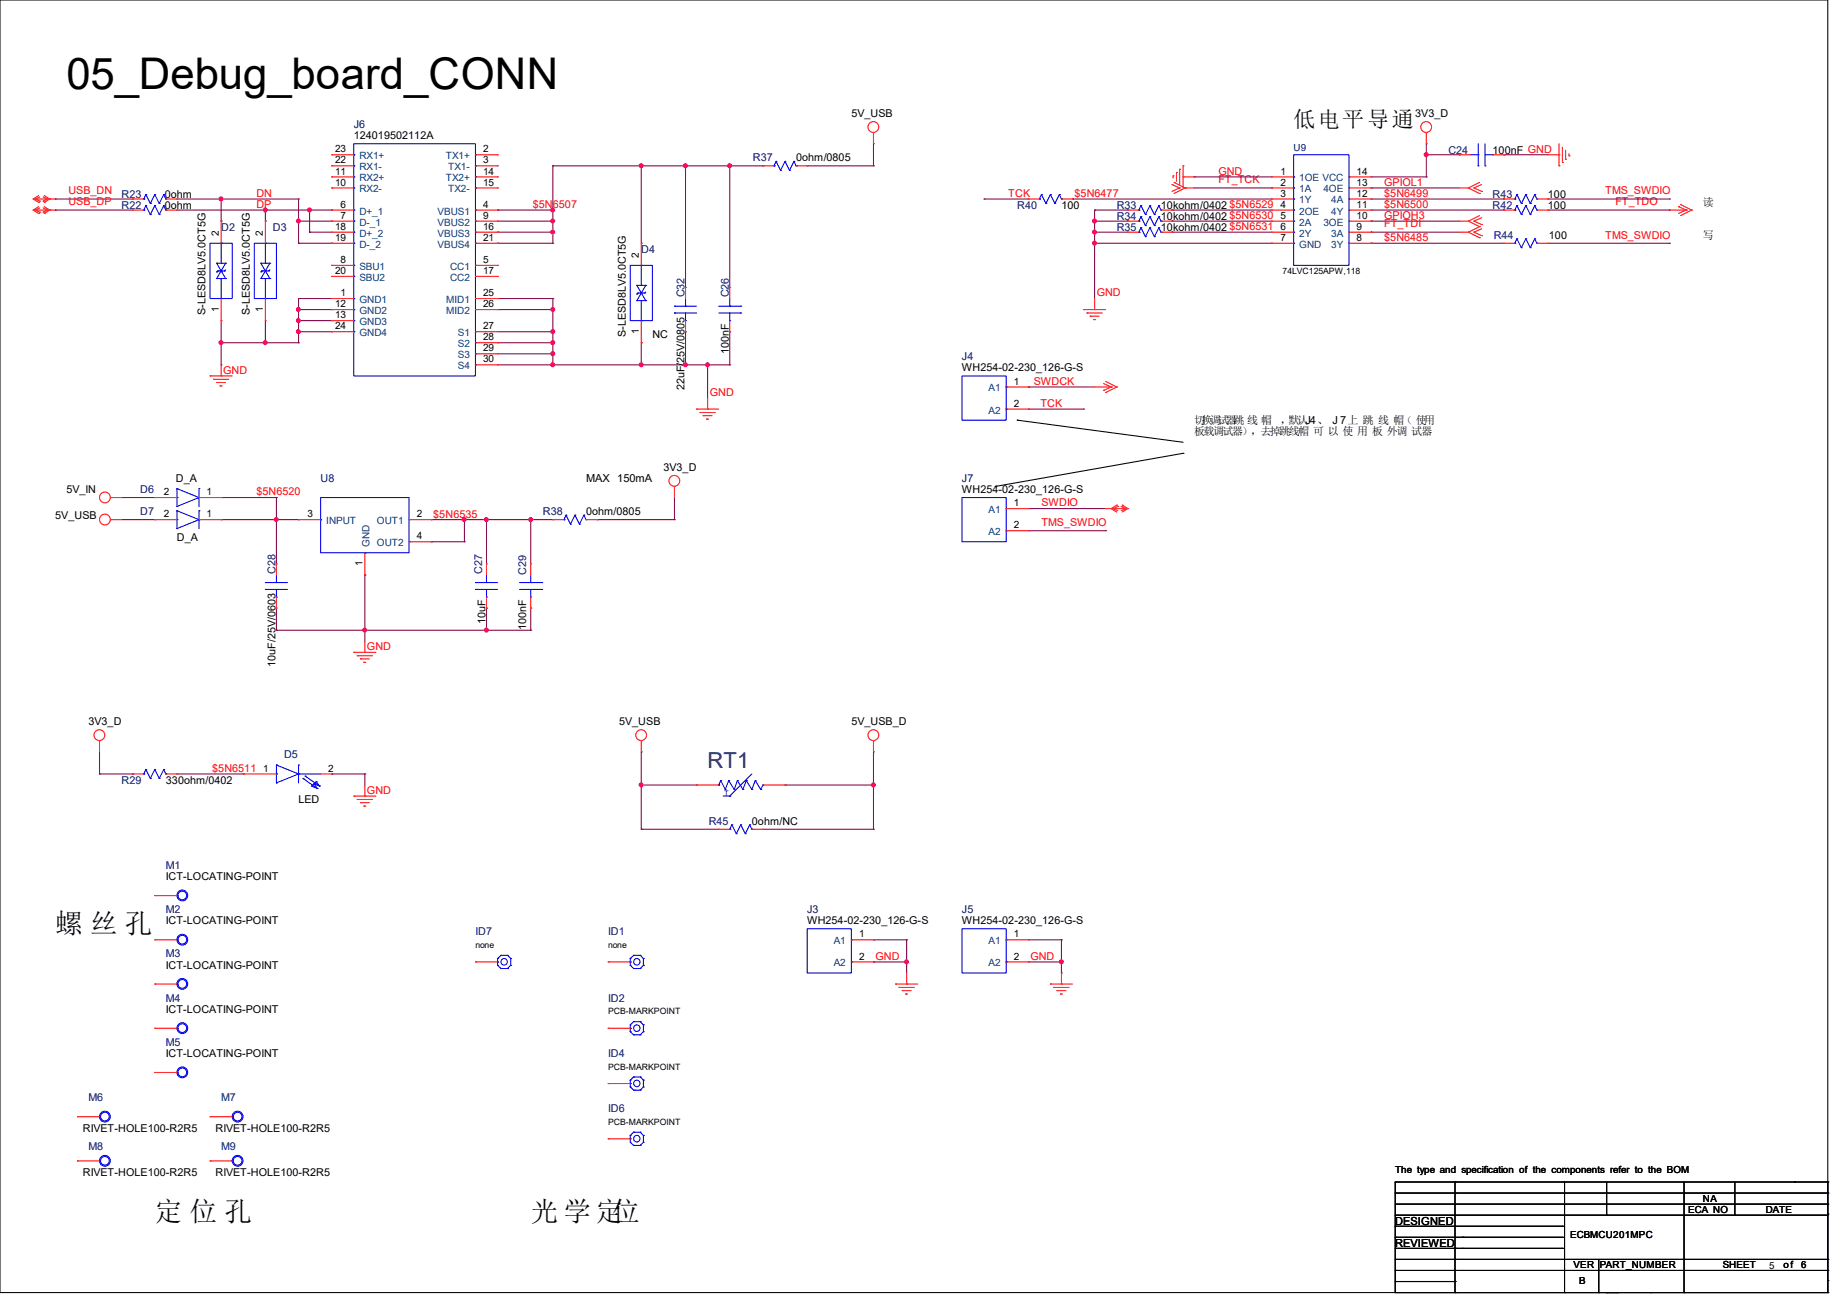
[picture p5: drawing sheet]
<svg xmlns="http://www.w3.org/2000/svg" width="297mm" height="210mm" viewBox="0 0 297 210" stroke-linecap="round" stroke-linejoin="round" font-family="sans-serif">
<g fill="none" stroke="#000" stroke-width=".17">
<path d="M0 0h293.9v207.9h-293.9zM163.6 67.6h.1M163.6 67.6l26.6 3.5M190.2 72.9h.1M190.2 72.9l-30.2 5.3M224.4 191.9h69.5v3.5h-69.5zM224.4 197.2h.1M224.4 199h.1M224.4 190.1h.1M224.4 193.6h69.5M224.4 190.1v1.8M224.4 195.4v12.5"/>
<path d="M224.4 199h26.8M224.4 197.2h26.8M224.6 190.1h69.3M234 191.9h.1M234 190.1h.1M234 190.1v17.8M235.2 199h.1M251.2 199h.1M251.2 197.2h.1M251.6 190.1v17.8M258.4 195.4h.1M258.4 190.1v5.3"/>
<path d="M270.8 190.1v17.8M279 195.4h.1M279 190.1v5.3M288.6 190.1h.1M293.9 193.6h.1M293.9 191.9h.1M293.9 195.2h.1M293.9 190.1h.1M224.4 200.7h.1M224.4 202.5h.1M224.4 204.3h.1M224.4 206.1h.1"/>
<path d="M224.4 207.9h.1M224.4 200.7h26.8M224.4 202.5h69.5M224.4 204.3h69.5M224.4 206.1h9.6M234 200.7h.1M234 202.5h.1M234 204.3h.1M234 206.1h.1M234 207.9h.1M251.2 200.7h.1M251.6 207.9h.1"/>
<path d="M257.1 207.9h.1M257.1 202.5v5.4M258.4 207.9h.1M260.1 207.9h.1M265.5 207.9h.1M270.8 202.5h.1M270.8 207.9h.1M293.9 204.3h.1M293.9 207.9h.1M293.9 205.9h.1M293.9 202.5h.1"/>
</g>
<g fill="none" stroke="#800040" stroke-width=".17">
<path d="M8.9 32h.1M8.9 33.8h.1M8.9 32h12.4M8.9 33.8h12.4M28.4 32h19.6M28.4 33.8h24.9M35.6 32h.1M35.6 35.6h.1M35.6 32v3.6M42.7 33.8h.1M42.7 35.6h.1M42.7 33.8v1.8"/>
<path d="M48 32h.1M48 35.6h.1M48 39.1h.1M48 32v7.1M48 35.6h5.3M48 39.1h5.3M49.8 37.3h.1M49.8 33.8h.1M49.8 37.3h3.5M49.8 33.8v3.5M53.3 35.6h.1M53.3 39.1h.1"/>
<path d="M53.3 33.8h.1M80 33.8h.1M80 37.3h.1M80 39.1h.1M80 35.6h8.9M80 39.1h8.9M80 33.8h8.9M80 37.3h8.9M88.9 26.7h.1M88.9 33.8h.1M88.9 35.6h.1M88.9 37.3h.1"/>
<path d="M88.9 39.1h.1M88.9 26.7h33.8M88.9 26.7v12.4M103.1 26.7h.1M103.1 39.1h.1M103.1 26.7v12.4M110.2 26.7h.1M110.2 26.7v19.5M117.3 26.7h.1M117.3 26.7v19.5M122.7 26.7h.1M129.8 26.7h10.7"/>
<path d="M140.5 26.7h.1M140.5 23.1h.1M140.5 23.1v3.6M158.2 32h.1M158.2 32h7.2M172.5 32h.1M172.5 32h32M176 39.1h.1M176 33.8h.1M176 35.6h.1M176 37.3h.1M176 35.6h5.4"/>
<path d="M176 39.1h28.5M176 33.8h5.4M176 37.3h5.4M176 33.8v14.2M181.4 35.6h.1M188.5 35.6h.1M188.5 37.3h.1M188.5 33.8h.1M188.5 35.6h16M188.5 33.8h16M188.5 37.3h16M192 28.4h.1"/>
<path d="M192 30.2h12.5M192 28.4h12.5M204.5 30.2h.1M204.5 39.1h.1M220.5 30.2h.1M220.5 35.6h.1M220.5 37.3h.1M220.5 39.1h.1M220.5 30.2h14.2M220.5 32h21.3M220.5 35.6h14.2M220.5 39.1h21.3"/>
<path d="M220.5 33.8h21.3M220.5 37.3h14.2M220.5 28.4h8.9M229.4 28.4h.1M229.4 24.9h.1M229.4 23.1h.1M229.4 23.1v5.3M229.4 24.9h5.3M234.7 24.9h.1M241.8 32h.1M241.8 33.8h.1M241.8 24.9h.1"/>
<path d="M241.8 24.9h7.1M248.9 32h19.6M248.9 39.1h19.6M248.9 33.8h19.6M268.5 33.8h.1M268.5 39.1h.1M268.5 32h.1M35.6 55.1h.1M35.6 58.7h.1M35.6 51.6v7.1M35.6 55.1h12.4M42.7 55.1h.1"/>
<path d="M42.7 51.6v3.5M48 55.1h.1M48 53.3h.1M48 48h.1M48 49.8h.1M48 51.6h.1M48 48v7.1M48 53.3h5.3M48 48h5.3M48 49.8h5.3M48 51.6h5.3M53.3 53.3h.1"/>
<path d="M53.3 49.8h.1M80 49.8h.1M80 55.1h8.9M80 53.3h8.9M80 48h8.9M80 49.8h8.9M80 58.7h37.3M80 56.9h8.9M88.9 58.7h.1M88.9 48h.1M88.9 49.8h.1M88.9 53.3h.1"/>
<path d="M88.9 55.1h.1M88.9 56.9h.1M88.9 48v10.7M103.1 58.7h.1M103.1 55.1h.1M103.1 55.1v3.6M110.2 58.7h.1M110.2 53.3h.1M110.2 53.3v5.4M113.8 58.7h.1M113.8 58.7v5.3M117.3 58.7h.1"/>
<path d="M117.3 53.3h.1M117.3 53.3v5.4M165.4 62.2h.1M165.4 62.2h10.6M165.4 65.8h8.8M174.2 65.8h.1M19.6 80h.1M19.6 83.6h5.3M19.6 80h5.3M24.9 83.6h.1M35.6 83.6h.1M35.6 83.6h12.4"/>
<path d="M35.6 80h8.8M44.4 80h.1M44.4 83.6h.1M44.4 80v10.7M44.4 97.8v3.5M48 83.6h.1M58.7 92.5h.1M58.7 92.5v10.6M69.3 87.1h.1M69.3 83.6h.1M69.3 83.6h19.6M69.3 87.1h5.4"/>
<path d="M74.7 83.6h.1M74.7 87.1h.1M74.7 83.6v3.5M78.2 83.6h.1M78.2 97.8h.1M78.2 83.6v7.1M78.2 97.8v3.5M85.3 83.6h.1M85.3 97.8h.1M85.3 83.6v7.1M85.3 97.8v3.5M88.9 83.6h.1"/>
<path d="M96 83.6h.1M96 83.6h12.5M108.5 83.6h.1M108.5 80v3.6M165.4 85.3h12.4M165.4 81.8h12.4M177.8 85.3h.1M177.8 81.8h.1M44.4 101.3h.1M44.4 101.3h40.9M58.7 101.3h.1M78.2 101.3h.1"/>
<path d="M85.3 101.3h.1M16 124.5h.1M16 124.5h5.3M16 120.9v3.6M21.3 124.5h.1M28.4 124.5h10.7M39.1 124.5h.1M53.3 124.5h.1M53.3 124.5h5.4M58.7 124.5h.1M58.7 124.5v1.7M103.1 126.2h.1"/>
<path d="M103.1 120.9h.1M103.1 133.3h.1M103.1 133.3h12.5M103.1 126.2h8.9M103.1 120.9v12.4M122.7 133.3h17.8M126.2 126.2h.1M126.2 126.2h14.3M140.5 133.3h.1M140.5 126.2h.1M140.5 120.9h.1M140.5 120.9v12.4"/>
<path d="M140.5 154.7h.1M140.5 151.1h.1M140.5 154.7h5.3M140.5 151.1h5.3M145.8 154.7h.1M145.8 151.1h.1M145.8 151.1v5.4M165.4 154.7h5.3M165.4 151.1h5.3M170.7 154.7h.1M170.7 156.5h.1M170.7 151.1h.1"/>
<path d="M170.7 151.1v5.4"/>
</g>
<g fill="#f0f" stroke="#f0f" stroke-width=".17">
<circle cx="35.5" cy="32" r=".32"/>
<circle cx="48" cy="35.5" r=".32"/>
<circle cx="78.2" cy="83.5" r=".32"/>
<circle cx="74.7" cy="83.5" r=".32"/>
<circle cx="85.3" cy="83.5" r=".32"/>
<circle cx="42.7" cy="33.8" r=".32"/>
<circle cx="49.8" cy="33.8" r=".32"/>
<circle cx="140.4" cy="126.2" r=".32"/>
<circle cx="117.3" cy="26.6" r=".32"/>
<circle cx="110.2" cy="26.6" r=".32"/>
<circle cx="103.1" cy="26.6" r=".32"/>
<circle cx="88.9" cy="33.8" r=".32"/>
<circle cx="88.9" cy="35.5" r=".32"/>
<circle cx="88.9" cy="37.3" r=".32"/>
<circle cx="229.3" cy="24.9" r=".32"/>
<circle cx="44.4" cy="83.5" r=".32"/>
<circle cx="58.7" cy="101.3" r=".32"/>
<circle cx="78.2" cy="101.3" r=".32"/>
<circle cx="176" cy="39.1" r=".32"/>
<circle cx="176" cy="35.5" r=".32"/>
<circle cx="176" cy="37.3" r=".32"/>
<circle cx="145.8" cy="154.7" r=".32"/>
<circle cx="42.7" cy="55.1" r=".32"/>
<circle cx="35.5" cy="55.1" r=".32"/>
<circle cx="48" cy="49.8" r=".32"/>
<circle cx="48" cy="51.5" r=".32"/>
<circle cx="48" cy="53.3" r=".32"/>
<circle cx="113.8" cy="58.7" r=".32"/>
<circle cx="110.2" cy="58.7" r=".32"/>
<circle cx="103.1" cy="58.7" r=".32"/>
<circle cx="88.9" cy="58.7" r=".32"/>
<circle cx="88.9" cy="53.3" r=".32"/>
<circle cx="88.9" cy="49.8" r=".32"/>
<circle cx="88.9" cy="55.1" r=".32"/>
<circle cx="88.9" cy="56.9" r=".32"/>
<circle cx="170.7" cy="154.7" r=".32"/>
<circle cx="103.1" cy="126.2" r=".32"/>
</g>
<g fill="none" stroke="#f00" stroke-width=".17">
<path d="M5.3 32h.1M5.3 33.8h.1M5.3 32l.9 .6M5.3 33.8l.9 .5M5.7 32h.1M5.7 33.8h.1M5.7 32h2M5.7 32l.7 .3M5.7 33.8h2M5.7 33.8l.7 .3M6.2 32.6h.1M6.2 34.3h.1"/>
<path d="M6.2 31.5l-.9 .5M6.2 33.2l-.9 .6M6.4 32.3h.1M6.4 34.1h.1M6.4 31.7l-.7 .3M6.4 33.4l-.7 .4M6.9 32.3h.1M6.9 34.1h.1M6.9 31.7l.8 .3M6.9 33.4l.8 .4M7.1 32.6h.1M7.1 34.3h.1"/>
<path d="M7.1 31.5l.9 .5M7.1 33.2l.9 .6M7.7 32h.1M7.7 33.8h.1M7.7 32l-.8 .3M7.7 33.8l-.8 .3M8 32h.1M8 33.8h.1M8 32h.9M8 32l-.9 .6M8 33.8h.9M8 33.8l-.9 .5"/>
<path d="M21.3 33.8h.1M21.3 32h.1M21.3 32h1.8M21.3 33.8h1.8M26.7 32h1.7M26.7 33.8h1.7M28.4 33.8h.1M28.4 32h.1M35.6 35.6h.1M35.6 35.6v3.5M42.7 35.6h.1M42.7 35.6v3.5"/>
<path d="M53.3 33.8h.1M53.3 35.6h.1M53.3 30.2h.1M53.3 28.4h.1M53.3 37.3h.1M53.3 39.1h.1M53.3 26.7h.1M53.3 24.9h.1M53.3 33.8h3.6M53.3 35.6h3.6M53.3 30.2h3.6M53.3 37.3h3.6"/>
<path d="M53.3 28.4h3.6M53.3 24.9h3.6M53.3 26.7h3.6M53.3 39.1h3.6M76.5 33.8h3.5M76.5 35.6h3.5M76.5 30.2h3.5M76.5 37.3h3.5M76.5 28.4h3.5M76.5 24.9h3.5M76.5 26.7h3.5M76.5 39.1h3.5"/>
<path d="M80 24.9h.1M80 26.7h.1M80 33.8h.1M80 35.6h.1M80 28.4h.1M80 30.2h.1M80 37.3h.1M80 39.1h.1M103.1 39.1h.1M103.1 39.1v3.6M122.7 26.7h.1M122.7 26.7h1.8"/>
<path d="M128 26.7h1.8M129.8 26.7h.1M140.5 21.3h.1M140.5 21.3v1.8M165.4 32h.1M165.4 32h1.7M170.7 32h1.8M172.5 32h.1M181.4 37.3h.1M181.4 33.8h.1M181.4 35.6h.1M181.4 33.8h1.7"/>
<path d="M181.4 35.6h1.7M181.4 37.3h1.7M186.7 33.8h1.8M186.7 35.6h1.8M186.7 37.3h1.8M188.5 29.7h.1M188.5 37.3h.1M188.5 33.8h.1M188.5 35.6h.1M188.5 29.7l1.2 .5M188.6 28.3h.1M188.6 28.3v.3"/>
<path d="M188.8 29.3h.1M188.8 29.3l1.8 .9M189.2 27.7h.1M189.2 27.7v1.5M189.7 27.2h.1M189.7 30.2h.1M189.7 27.2v2.5M189.7 30.2l-1.2 .6M190.2 26.7h.1M190.2 28.4h.1M190.2 26.7v3.5M190.2 28.4h1.8"/>
<path d="M190.6 30.2h.1M190.6 30.2h1.4M190.6 30.2l-1.8 .9M204.5 28.4h.1M204.5 30.2h.1M204.5 32h.1M204.5 33.8h.1M204.5 35.6h.1M204.5 37.3h.1M204.5 39.1h.1M204.5 32h3.5M204.5 33.8h3.5"/>
<path d="M204.5 35.6h3.5M204.5 30.2h3.5M204.5 37.3h3.5M204.5 28.4h3.5M204.5 39.1h3.5M216.9 32h3.6M216.9 33.8h3.6M216.9 35.6h3.6M216.9 30.2h3.6M216.9 37.3h3.6M216.9 28.4h3.6M216.9 39.1h3.6"/>
<path d="M220.5 39.1h.1M220.5 37.3h.1M220.5 35.6h.1M220.5 33.8h.1M220.5 32h.1M220.5 30.2h.1M220.5 28.4h.1M229.4 21.3h.1M229.4 21.3v1.8M234.7 24.9h.1M234.7 35.6h1.4M234.7 30.2h1.4"/>
<path d="M234.7 37.3h1.4M234.7 24.9h1.8M236.1 35.6h.1M236.1 30.2h.1M236.1 37.3h.1M236.1 35.6l1.8 .8M236.1 30.2l1.8 .9M236.1 37.3l1.8 .9M237 35.6h.1M237 30.2h.1M237 37.3h.1M237 35.6l1.3 .5"/>
<path d="M237 30.2l1.3 .6M237 37.3l1.3 .6M237.9 36.4h.1M237.9 31.1h.1M237.9 38.2h.1M237.9 34.7l-1.8 .9M237.9 29.3l-1.8 .9M237.9 36.4l-1.8 .9M238.3 36.1h.1M238.3 30.8h.1M238.3 37.9h.1M238.3 35l-1.3 .6"/>
<path d="M238.3 29.7l-1.3 .5M238.3 36.8l-1.3 .5M240 24.9h1.8M241.8 24.9h.1M241.8 39.1h.1M241.8 33.8h.1M241.8 32h.1M241.8 32h1.8M241.8 33.8h1.8M241.8 39.1h1.8M247.1 32h1.8M247.1 33.8h1.8"/>
<path d="M247.1 39.1h1.8M248.9 39.1h.1M248.9 33.8h.1M248.9 32h.1M248.9 24.9h1.8M250.7 26.7h.1M250.7 24.9h.1M250.7 23.1v3.6M251.2 26.1h.1M251.2 23.7v2.4M251.8 25.6h.1M251.8 24.2v1.4"/>
<path d="M252.3 25.1h.1M252.3 24.7v.4M268.5 33.8h2.6M269.9 33.2h.1M269.9 33.2l1.2 .6M270.3 32.9h.1M270.3 32.9l1.7 .9M271.1 33.8h.1M271.1 33.8l-1.2 .5M272 33.8h.1M272 33.8l-1.7 .9M35.6 51.6h.1"/>
<path d="M35.6 48v3.6M35.6 58.7v1.8M42.7 51.6h.1M42.7 48v3.6M53.3 48h.1M53.3 42.7h.1M53.3 49.8h.1M53.3 51.6h.1M53.3 44.4h.1M53.3 53.3h.1M53.3 49.8h3.6M53.3 48h3.6"/>
<path d="M53.3 42.7h3.6M53.3 51.6h3.6M53.3 44.4h3.6M53.3 53.3h3.6M76.5 49.8h3.5M76.5 48h3.5M76.5 42.7h3.5M76.5 44.4h3.5M76.5 53.3h3.5M76.5 55.1h3.5M76.5 56.9h3.5M76.5 58.7h3.5"/>
<path d="M80 42.7h.1M80 44.4h.1M80 48h.1M80 49.8h.1M80 53.3h.1M80 55.1h.1M80 56.9h.1M80 58.7h.1M103.1 55.1h.1M103.1 51.6v3.5M110.2 46.2h.1M110.2 53.3h.1"/>
<path d="M110.2 46.2v1.8M110.2 51.6v1.7M117.3 46.2h.1M117.3 53.3h.1M117.3 46.2v1.8M117.3 51.6v1.7M174.2 49.8h.1M174.2 49.8h3.6M174.8 50.3h.1M174.8 50.3h2.4M175.3 50.8h.1M175.3 50.8h1.4"/>
<path d="M175.9 51.4h.1M175.9 51.4h.3M176 49.8h.1M176 48v1.8M33.8 60.5h.1M33.8 60.5h3.5M34.3 61h.1M34.3 61h2.5M34.8 61.5h.1M34.8 61.5h1.5M35.4 62.1h.1M35.4 62.1h.3"/>
<path d="M35.6 60.5h.1M108.5 78.2h.1M108.5 78.2v1.8M112 65.8h.1M112 65.8h3.6M112.6 66.3h.1M112.6 66.3h2.4M113.1 66.8h.1M113.1 66.8h1.4M113.6 67.4h.1M113.6 67.4h.4M113.8 65.8h.1"/>
<path d="M113.8 64v1.8M161.8 62.2h3.6M161.8 65.8h3.6M165.4 62.2h.1M165.4 65.8h.1M176 62.2h2.7M177.5 62.8h.1M177.5 61.7l1.2 .5M177.8 63.1h.1M177.8 61.3l1.8 .9M178.7 62.2h.1M178.7 62.2l-1.2 .6"/>
<path d="M179.6 62.2h.1M179.6 62.2l-1.8 .9M17.8 80h.1M17.8 83.6h.1M17.8 80h1.8M17.8 83.6h1.8M24.9 83.6h.1M24.9 80h.1M24.9 80h3.5M24.9 83.6h3.5M32 80h3.6M32 83.6h3.6"/>
<path d="M35.6 83.6h.1M35.6 80h.1M44.4 90.7h.1M44.4 97.8h.1M44.4 90.7v1.8M44.4 96v1.8M48 83.6h.1M48 83.6h3.6M58.7 92.5h.1M58.7 88.9v3.6M65.8 83.6h3.5M65.8 87.1h3.5"/>
<path d="M69.3 83.6h.1M69.3 87.1h.1M78.2 90.7h.1M78.2 97.8h.1M78.2 90.7v1.8M78.2 96v1.8M85.3 90.7h.1M85.3 97.8h.1M85.3 90.7v1.8M85.3 96v1.8M88.9 83.6h.1M88.9 83.6h1.8"/>
<path d="M94.2 83.6h1.8M96 83.6h.1M161.8 81.8h3.6M161.8 85.3h3.6M165.4 81.8h.1M165.4 85.3h.1M177.8 81.8h.9M178.7 81.8h.1M178.7 81.8l.9 .5M179 81.8h.1M179 81.8h2M179 81.8l.7 .3"/>
<path d="M179.6 81.2h.1M179.6 81.2l-.9 .6M179.7 81.4h.1M179.7 81.4l-.7 .4M180.3 81.4h.1M180.3 81.4l.7 .4M180.5 81.2h.1M180.5 81.2l.9 .6M181 81.8h.1M181 81.8l-.7 .3M181.4 81.8h.1M181.4 81.8l-.9 .5"/>
<path d="M16 119.1h.1M16 119.1v1.8M56.9 104.9h.1M56.9 104.9h3.6M57.4 105.5h.1M57.4 105.5h2.5M58 106h.1M58 106h1.4M58.5 106.5h.1M58.5 106.5h.3M58.7 104.9h.1M58.7 103.1v1.8"/>
<path d="M103.1 119.1h.1M103.1 119.1v1.8M140.5 119.1h.1M140.5 119.1v1.8M21.3 124.5h.1M21.3 124.5h1.8M26.7 124.5h1.7M28.4 124.5h.1M39.1 124.5h.1M39.1 124.5h5.3M51.6 124.5h1.7M53.3 124.5h.1"/>
<path d="M56.9 128h.1M56.9 128h3.6M57.4 128.6h.1M57.4 128.6h2.5M58 129.1h.1M58 129.1h1.4M58.5 129.6h.1M58.5 129.6h.3M58.7 128h.1M58.7 126.2v1.8M112 126.2h.1M112 126.2h3.6"/>
<path d="M115.6 133.3h.1M115.6 133.3h1.7M120.9 133.3h1.8M122.7 133.3h.1M122.7 126.2h3.5M126.2 126.2h.1M24.9 158.2h.1M24.9 144h.1M24.9 151.1h.1M24.9 158.2h3.5M24.9 151.1h3.5M24.9 144h3.5"/>
<path d="M76.5 154.7h.1M76.5 154.7h3.5M97.8 154.7h.1M97.8 154.7h3.5M136.9 151.1h3.6M136.9 154.7h3.6M140.5 151.1h.1M140.5 154.7h.1M144 158.2h.1M144 158.2h3.6M144.6 158.8h.1M144.6 158.8h2.4"/>
<path d="M145.1 159.3h.1M145.1 159.3h1.4M145.6 159.9h.1M145.6 159.9h.4M145.8 158.2h.1M145.8 156.5v1.7M161.8 151.1h3.6M161.8 154.7h3.6M165.4 151.1h.1M165.4 154.7h.1M168.9 158.2h.1M168.9 158.2h3.6"/>
<path d="M169.5 158.8h.1M169.5 158.8h2.4M170 159.3h.1M170 159.3h1.4M170.5 159.9h.1M170.5 159.9h.4M170.7 158.2h.1M170.7 156.5v1.7M12.4 179.6h.1M12.4 179.6h3.6M24.9 172.5h.1M24.9 165.4h.1"/>
<path d="M24.9 172.5h3.5M24.9 165.4h3.5M33.8 179.6h.1M33.8 179.6h3.5M97.8 165.4h.1M97.8 174.2h.1M97.8 165.4h3.5M97.8 174.2h3.5M12.4 186.7h.1M12.4 186.7h3.6M33.8 186.7h.1M33.8 186.7h3.5"/>
<path d="M97.8 183.1h.1M97.8 183.1h3.5"/>
<circle cx="140.4" cy="20.4" r=".87"/>
<circle cx="229.3" cy="20.4" r=".87"/>
<circle cx="16.9" cy="80" r=".87"/>
<circle cx="108.4" cy="77.3" r=".87"/>
<circle cx="16.9" cy="83.5" r=".87"/>
<circle cx="16" cy="118.2" r=".87"/>
<circle cx="103.1" cy="118.2" r=".87"/>
<circle cx="140.4" cy="118.2" r=".87"/>
</g>
<g fill="none" stroke="#00f" stroke-width=".17">
<path d="M23.1 33.8h.1M23.1 32h.1M23.5 33.1h.1M23.5 31.3h.1M23.5 33.1l-.4 .7M23.5 33.1l.7 1.4M23.5 31.3l-.4 .7M23.5 31.3l.7 1.4M24.2 34.5h.1M24.2 32.7h.1M24.9 33.1h.1M24.9 31.3h.1"/>
<path d="M24.9 33.1l-.7 1.4M24.9 33.1l.7 1.4M24.9 31.3l-.7 1.4M24.9 31.3l.7 1.4M25.6 34.5h.1M25.6 32.7h.1M26.3 33.1h.1M26.3 31.3h.1M26.3 33.1l.4 .7M26.3 33.1l-.7 1.4M26.3 31.3l.4 .7M26.3 31.3l-.7 1.4"/>
<path d="M26.7 33.8h.1M26.7 32h.1M33.8 39.1h3.5v8.9h-3.5zM35.6 39.1h.1M35.6 39.1v3.2M40.9 39.1h3.5v8.9h-3.5zM42.7 39.1h.1M42.7 39.1v3.2M56.9 23.1h19.6v37.4h-19.6zM56.9 35.6h.1M56.9 39.1h.1M56.9 33.8h.1"/>
<path d="M56.9 37.3h.1M56.9 26.7h.1M56.9 24.9h.1M56.9 30.2h.1M56.9 28.4h.1M76.5 26.7h.1M76.5 24.9h.1M76.5 30.2h.1M76.5 28.4h.1M76.5 33.8h.1M76.5 35.6h.1M76.5 37.3h.1"/>
<path d="M76.5 39.1h.1M124.5 26.7h.1M124.8 26h.1M124.8 26l-.3 .7M124.8 26l.7 1.4M125.5 27.4h.1M126.2 26h.1M126.2 26l-.7 1.4M126.2 26l.8 1.4M127 27.4h.1M127.7 26h.1M127.7 26l.3 .7"/>
<path d="M127.7 26l-.7 1.4M128 26.7h.1M167.1 32h.1M167.5 31.3h.1M167.5 31.3l-.4 .7M167.5 31.3l.7 1.4M168.2 32.7h.1M168.9 31.3h.1M168.9 31.3l-.7 1.4M168.9 31.3l.7 1.4M169.6 32.7h.1M170.3 31.3h.1"/>
<path d="M170.3 31.3l.4 .7M170.3 31.3l-.7 1.4M170.7 32h.1M183.1 37.3h.1M183.1 33.8h.1M183.1 35.6h.1M183.5 36.6h.1M183.5 33.1h.1M183.5 34.8h.1M183.5 36.6l-.4 .7M183.5 36.6l.7 1.5M183.5 33.1l-.4 .7"/>
<path d="M183.5 33.1l.7 1.4M183.5 34.8l-.4 .8M183.5 34.8l.7 1.5M184.2 38.1h.1M184.2 34.5h.1M184.2 36.3h.1M184.9 36.6h.1M184.9 33.1h.1M184.9 34.8h.1M184.9 36.6l-.7 1.5M184.9 36.6l.7 1.5M184.9 33.1l-.7 1.4"/>
<path d="M184.9 33.1l.7 1.4M184.9 34.8l-.7 1.5M184.9 34.8l.7 1.5M185.6 38.1h.1M185.6 34.5h.1M185.6 36.3h.1M186.4 36.6h.1M186.4 33.1h.1M186.4 34.8h.1M186.4 36.6l.3 .7M186.4 36.6l-.8 1.5M186.4 33.1l.3 .7"/>
<path d="M186.4 33.1l-.8 1.4M186.4 34.8l.3 .8M186.4 34.8l-.8 1.5M186.7 37.3h.1M186.7 33.8h.1M186.7 35.6h.1M208 24.9h8.9v17.8h-8.9zM208 28.4h.1M208 30.2h.1M208 32h.1M208 33.8h.1M208 35.6h.1"/>
<path d="M208 37.3h.1M208 39.1h.1M216.9 28.4h.1M216.9 30.2h.1M216.9 32h.1M216.9 33.8h.1M216.9 35.6h.1M216.9 37.3h.1M216.9 39.1h.1M236.5 24.9h1.2M237.7 24.9h.1M237.7 26.7h.1"/>
<path d="M237.7 23.1v3.6M238.8 26.7h.1M238.8 24.9h1.2M238.8 23.1v3.6M240 24.9h.1M243.6 39.1h.1M243.6 33.8h.1M243.6 32h.1M243.9 38.4h.1M243.9 33.1h.1M243.9 31.3h.1M243.9 38.4l-.3 .7"/>
<path d="M243.9 38.4l.7 1.4M243.9 33.1l-.3 .7M243.9 33.1l.7 1.4M243.9 31.3l-.3 .7M243.9 31.3l.7 1.4M244.6 39.8h.1M244.6 34.5h.1M244.6 32.7h.1M245.4 38.4h.1M245.4 33.1h.1M245.4 31.3h.1M245.4 38.4l-.8 1.4"/>
<path d="M245.4 38.4l.7 1.4M245.4 33.1l-.8 1.4M245.4 33.1l.7 1.4M245.4 31.3l-.8 1.4M245.4 31.3l.7 1.4M246.1 39.8h.1M246.1 34.5h.1M246.1 32.7h.1M246.8 38.4h.1M246.8 33.1h.1M246.8 31.3h.1M246.8 38.4l.3 .7"/>
<path d="M246.8 38.4l-.7 1.4M246.8 33.1l.3 .7M246.8 33.1l-.7 1.4M246.8 31.3l.3 .7M246.8 31.3l-.7 1.4M247.1 39.1h.1M247.1 33.8h.1M247.1 32h.1M34.8 44.8h.1M34.8 42.3h.1M34.8 43.7h.1M34.8 42.3l1.5 2.5"/>
<path d="M34.8 44.8h1.5M34.8 42.3h1.5M35 43.6h.1M35 43.6h1.1M35 43.6l-.2 .1M35.6 43.6h.1M35.6 48h.1M35.6 42.3h.1M35.6 44.8v3.2M36.1 43.6h.1M36.3 44.8h.1M36.3 42.3h.1"/>
<path d="M36.3 42.3l-1.5 2.5M36.3 43.4l-.2 .2M42 44.8h.1M42 42.3h.1M42 43.7h.1M42 44.8h1.4M42 42.3h1.4M42 42.3l1.4 2.5M42.1 43.6h.1M42.1 43.6h1.1M42.1 43.6l-.1 .1M42.7 43.6h.1"/>
<path d="M42.7 48h.1M42.7 42.3h.1M42.7 44.8v3.2M43.2 43.6h.1M43.4 44.8h.1M43.4 42.3h.1M43.4 42.3l-1.4 2.5M43.4 43.4l-.2 .2M56.9 48h.1M56.9 49.8h.1M56.9 51.6h.1M56.9 53.3h.1"/>
<path d="M56.9 42.7h.1M56.9 44.4h.1M76.5 42.7h.1M76.5 44.4h.1M76.5 48h.1M76.5 49.8h.1M76.5 53.3h.1M76.5 55.1h.1M76.5 56.9h.1M76.5 58.7h.1M101.3 42.7h3.6v8.9h-3.6zM102.4 48.3h.1"/>
<path d="M102.4 45.9h.1M102.4 47.3h.1M102.4 45.9l1.4 2.4M102.4 48.3h1.4M102.4 45.9h1.4M102.6 47.1h.1M102.6 47.1h1.1M102.6 47.1l-.2 .2M103.1 47.1h.1M103.1 42.7h.1M103.1 51.6h.1M103.1 45.9h.1"/>
<path d="M103.1 42.7v3.2M103.1 48.3v3.3M103.7 47.1h.1M103.8 48.3h.1M103.8 45.9h.1M103.8 45.9l-1.4 2.4M103.8 46.9l-.1 .2M108.5 49.2h.1M108.5 50.3h.1M108.5 49.2h3.5M108.5 50.3h3.5M110.2 49.2h.1"/>
<path d="M110.2 51.6h.1M110.2 48v1.2M110.2 50.3v1.3M115.6 49.2h3.5M115.6 50.3h3.5M117.3 49.2h.1M117.3 51.6h.1M117.3 48v1.2M117.3 50.3v1.3M119.1 49.2h.1M119.1 50.3h.1M28.4 78.6h.1"/>
<path d="M28.4 78.6v2.8M28.4 78.6l3.6 1.4M32 78.6h.1M32 78.6v2.8M154.7 60.5h7.1v7.1h-7.1zM161.8 62.2h.1M161.8 65.8h.1M28.4 85h.1M28.4 82.1h.1M28.4 83.6h.1M28.4 81.4h.1M28.4 80h.1"/>
<path d="M28.4 82.1v2.9M28.4 82.1l3.6 1.5M32 83.6h.1M32 82.1h.1M32 80h.1M32 83.6l-3.6 1.4M32 82.1v2.9M32 80l-3.6 1.4M42.7 93.7h.1M42.7 94.8h.1M42.7 93.7h3.5M42.7 94.8h3.5"/>
<path d="M44.4 93.7h.1M44.4 96h.1M44.4 92.5v1.2M44.4 94.8v1.2M51.6 80h14.2v8.9h-14.2zM51.6 83.6h.1M58.7 88.9h.1M65.8 87.1h.1M65.8 83.6h.1M76.5 93.7h.1M76.5 94.8h.1M76.5 93.7h3.5"/>
<path d="M76.5 94.8h3.5M78.2 93.7h.1M78.2 96h.1M78.2 92.5v1.2M78.2 94.8v1.2M83.6 93.7h3.5M83.6 94.8h3.5M85.3 93.7h.1M85.3 96h.1M85.3 92.5v1.2M85.3 94.8v1.2M87.1 93.7h.1"/>
<path d="M87.1 94.8h.1M90.7 83.6h.1M91 82.8h.1M91 82.8l-.3 .8M91 82.8l.7 1.5M91.7 84.3h.1M92.5 82.8h.1M92.5 82.8l-.8 1.5M92.5 82.8l.7 1.5M93.2 84.3h.1M93.9 82.8h.1M93.9 82.8l.3 .8"/>
<path d="M93.9 82.8l-.7 1.5M94.2 83.6h.1M154.7 80h7.1v7.1h-7.1zM161.8 81.8h.1M161.8 85.3h.1M23.1 124.5h.1M23.5 123.7h.1M23.5 123.7l-.4 .8M23.5 123.7l.7 1.5M24.2 125.2h.1M24.9 123.7h.1M24.9 123.7l-.7 1.5"/>
<path d="M24.9 123.7l.7 1.5M25.6 125.2h.1M26.3 123.7h.1M26.3 123.7l.4 .8M26.3 123.7l-.7 1.5M26.7 124.5h.1M44.4 125.9h.1M44.4 123h.1M44.4 124.5h.1M44.4 123v2.9M44.4 123l3.6 1.5M48 124.5h.1"/>
<path d="M48 123h.1M48 124.5l-3.6 1.4M48 124.5h3.6M48 123v2.9M48.7 125.2h.1M48.7 125.2l2.3 1.6M49.1 124.8h.1M49.1 124.8l2.3 1.6M50.1 126.4h.1M50.1 126.4l.9 .4M50.5 126.1h.1M50.5 126.1l.9 .3"/>
<path d="M50.5 126.1l-.4 .3M50.5 126.1l.5 .7M50.8 125.7h.1M50.8 125.7l-.3 .4M50.8 125.7l.6 .7M51 126.8h.1M51.4 126.4h.1M115.6 126.2h.1M115.9 125.5h.1M115.9 125.5l.7 1.5M115.9 125.5l-.3 .7M116.3 128h1"/>
<path d="M116.6 127h.1M117.2 125.5h.1M117.2 125.5l.9 1.5M117.2 125.5l-.6 1.5M117.3 133.3h.1M117.3 128h.1M117.7 132.6h.1M117.7 132.6l-.4 .7M117.7 132.6l.7 1.5M118.1 127h.1M118.4 134.1h.1M118.6 125.5h.1"/>
<path d="M118.6 125.5l.9 1.5M118.6 125.5l-.5 1.5M119.1 132.6h.1M119.1 132.6l-.7 1.5M119.1 132.6l.7 1.5M119.5 127h.1M119.8 134.1h.1M120 125.5h.1M120 125.5l.9 1.5M120 125.5l-.5 1.5M120.6 132.6h.1M120.6 132.6l.3 .7"/>
<path d="M120.6 132.6l-.8 1.5M120.9 133.3h.1M120.9 127h.1M120.9 124.5l-3.6 3.5M121.5 125.5h.1M121.5 125.5l.8 1.5M121.5 125.5l-.6 1.5M122.3 127h.1M122.7 126.2h.1M122.7 126.2l-.4 .8M28.4 158.2h.1M28.4 144h.1"/>
<path d="M28.4 151.1h.1M80 154.7h.1M80 154.1h.1M80 155.2h.1M80 154.1v1.1M80 155.2l.6 .5M80.6 155.7h.1M80.6 153.6h.1M80.6 153.6l-.6 .5M80.6 155.7h1M80.6 153.6h1M81.6 155.7h.1"/>
<path d="M81.6 153.6h.1M81.6 153.6l.5 .5M82.1 155.2h.1M82.1 154.1h.1M82.1 155.2l-.5 .5M82.1 154.1v1.1M101.3 154.7h.1M101.3 154.1h.1M101.3 155.2h.1M101.3 154.1v1.1M101.3 155.2l.6 .5M101.9 155.7h.1"/>
<path d="M101.9 153.6h.1M101.9 155.7h1.1M101.9 153.6h1.1M101.9 153.6l-.6 .5M103 155.7h.1M103 153.6h.1M103 153.6l.5 .5M103.5 155.2h.1M103.5 154.1h.1M103.5 154.1v1.1M103.5 155.2l-.5 .5M129.8 149.4h7.1v7.1h-7.1z"/>
<path d="M136.9 151.1h.1M136.9 154.7h.1M154.7 149.4h7.1v7.1h-7.1zM161.8 151.1h.1M161.8 154.7h.1M16 179.6h.1M28.4 172.5h.1M28.4 165.4h.1M37.3 179.6h.1M101.3 165.4h.1M101.3 164.8h.1M101.3 165.9h.1"/>
<path d="M101.3 174.2h.1M101.3 173.7h.1M101.3 174.8h.1M101.3 164.8v1.1M101.3 173.7v1.1M101.3 165.9l.6 .5M101.3 174.8l.6 .5M101.9 166.4h.1M101.9 164.3h.1M101.9 175.3h.1M101.9 173.2h.1M101.9 164.3l-.6 .5"/>
<path d="M101.9 166.4h1.1M101.9 164.3h1.1M101.9 173.2l-.6 .5M101.9 175.3h1.1M101.9 173.2h1.1M103 166.4h.1M103 164.3h.1M103 175.3h.1M103 173.2h.1M103 164.3l.5 .5M103 173.2l.5 .5M103.5 165.9h.1"/>
<path d="M103.5 164.8h.1M103.5 174.8h.1M103.5 173.7h.1M103.5 164.8v1.1M103.5 173.7v1.1M103.5 165.9l-.5 .5M103.5 174.8l-.5 .5M16 186.7h.1M37.3 186.7h.1M101.3 183.1h.1M101.3 182.6h.1M101.3 183.7h.1"/>
<path d="M101.3 182.6v1.1M101.3 183.7l.6 .5M101.9 184.2h.1M101.9 182.1h.1M101.9 182.1l-.6 .5M101.9 184.2h1.1M101.9 182.1h1.1M103 184.2h.1M103 182.1h.1M103 182.1l.5 .5M103.5 183.7h.1M103.5 182.6h.1"/>
<path d="M103.5 183.7l-.5 .5M103.5 182.6v1.1"/>
<circle cx="29.3" cy="158.2" r=".87"/>
<circle cx="29.3" cy="144" r=".87"/>
<circle cx="29.3" cy="151.1" r=".87"/>
<circle cx="29.3" cy="151.1" r=".7"/>
<circle cx="29.3" cy="158.2" r=".7"/>
<circle cx="29.3" cy="144" r=".7"/>
<circle cx="81.1" cy="154.7" r=".52"/>
<circle cx="102.4" cy="154.7" r=".52"/>
<circle cx="16.9" cy="179.6" r=".87"/>
<circle cx="16.9" cy="179.6" r=".7"/>
<circle cx="29.3" cy="165.3" r=".87"/>
<circle cx="29.3" cy="172.4" r=".87"/>
<circle cx="29.3" cy="172.4" r=".7"/>
<circle cx="29.3" cy="165.3" r=".7"/>
<circle cx="38.2" cy="179.6" r=".87"/>
<circle cx="38.2" cy="179.6" r=".7"/>
<circle cx="102.4" cy="165.3" r=".52"/>
<circle cx="102.4" cy="174.2" r=".52"/>
<circle cx="16.9" cy="186.7" r=".87"/>
<circle cx="16.9" cy="186.7" r=".7"/>
<circle cx="38.2" cy="186.7" r=".87"/>
<circle cx="38.2" cy="186.7" r=".7"/>
<circle cx="102.4" cy="183.1" r=".52"/>
</g>
<text font-size="7" x="10.7" y="14.3">05_Debug_board_CONN</text>
<g font-size="4.4">
<text x="8.9" y="150.1">螺 丝 孔</text>
<text x="24.9" y="196.3">定 位 孔</text>
<text x="85.3" y="196.3">光 学 定位</text>
</g>
<text font-size="3.6" x="208" y="20.4">低电平导通</text>
<text font-size="3.5" fill="#000080" x="113.8" y="123.5">RT1</text>
<g font-size="1.8">
<text x="273.8" y="33.1">读</text>
<text x="273.8" y="38.4">写</text>
<text x="192" y="68.1">切换调试器跳 线 帽</text>
<text x="192" y="69.9">板载调试器），去掉跳线帽 可 以 使 用 板 外调 试器</text>
<text x="205.9" y="68.1">，默认J4、 J 7上 跳 线 帽（ 使用</text>
<text x="94.2" y="77.5">MAX 150mA</text>
<text x="224.4" y="197">DESIGNED</text>
<text x="224.4" y="200.6">REVIEWED</text>
</g>
<g font-size="1.7">
<text x="56.9" y="22.4">124019502112A</text>
<text x="136.9" y="18.8">5V_USB</text>
<text x="227.6" y="18.8">3V3_D</text>
<text x="128" y="26">0ohm/0805</text>
<text x="240" y="24.7">100nF GND</text>
<text x="26.5" y="33.6">0ohm</text>
<text x="26.5" y="31.8">0ohm</text>
<text x="170.7" y="33.6">100</text>
<text x="186.7" y="33.6">10kohm/0402 $5N6529</text>
<text x="186.7" y="35.4">10kohm/0402 $5N6530</text>
<text x="248.9" y="33.6">100</text>
<text x="248.9" y="31.8">100</text>
<text x="186.7" y="37.2">10kohm/0402 $5N6531</text>
<text x="249.1" y="38.4">100</text>
<text x="33.1" y="50.7" transform="rotate(-90 33.1 50.7)">S-LESD8LV5.0CT5G</text>
<text x="40.2" y="50.7" transform="rotate(-90 40.2 50.7)">S-LESD8LV5.0CT5G</text>
<text x="100.6" y="54.2" transform="rotate(-90 100.6 54.2)">S-LESD8LV5.0CT5G</text>
<text x="104.9" y="54.4">NC</text>
<text x="117.2" y="56.9" transform="rotate(-90 117.2 56.9)">100nF</text>
<text x="154.7" y="59.7">WH254-02-230_126-G-S</text>
<text x="110.1" y="62.8" transform="rotate(-90 110.1 62.8)">22uF/25V/0805</text>
<text x="28.3" y="77.5">D_A</text>
<text x="106.7" y="75.7">3V3_D</text>
<text x="8.9" y="83.4">5V_USB</text>
<text x="10.7" y="79.3">5V_IN</text>
<text x="94.2" y="82.8">0ohm/0805</text>
<text x="154.7" y="79.3">WH254-02-230_126-G-S</text>
<text x="28.4" y="87">D_A</text>
<text x="78.1" y="100.3" transform="rotate(-90 78.1 100.3)">10uF</text>
<text x="84.6" y="101.3" transform="rotate(-90 84.6 101.3)">100nF</text>
<text x="44.3" y="107.2" transform="rotate(-90 44.3 107.2)">10uF/25V/0603</text>
<text x="14.2" y="116.6">3V3_D</text>
<text x="99.6" y="116.6">5V_USB</text>
<text x="136.9" y="116.6">5V_USB_D</text>
<text x="26.7" y="126.1">330ohm/0402</text>
<text x="48" y="129.1">LED</text>
<text x="120.9" y="132.6">0ohm/NC</text>
<text x="26.7" y="141.5">ICT-LOCATING-POINT</text>
<text x="26.7" y="148.6">ICT-LOCATING-POINT</text>
<text x="129.8" y="148.6">WH254-02-230_126-G-S</text>
<text x="154.7" y="148.6">WH254-02-230_126-G-S</text>
<text x="26.7" y="155.7">ICT-LOCATING-POINT</text>
<text x="26.7" y="162.9">ICT-LOCATING-POINT</text>
<text x="26.7" y="170">ICT-LOCATING-POINT</text>
<text x="13.3" y="182.1">RIVET-HOLE100-R2R5</text>
<text x="34.7" y="182.1">RIVET-HOLE100-R2R5</text>
<text x="13.3" y="189.2">RIVET-HOLE100-R2R5</text>
<text x="34.7" y="189.2">RIVET-HOLE100-R2R5</text>
</g>
<g font-size="1.7" fill="#000080">
<text x="56.9" y="20.6">J6</text>
<text x="121.1" y="26">R37</text>
<text x="232.9" y="24.7">C24</text>
<text x="19.6" y="33.6">R22</text>
<text x="19.6" y="31.8">R23</text>
<text x="163.6" y="33.6">R40</text>
<text x="179.6" y="33.6">R33</text>
<text x="179.6" y="35.4">R34</text>
<text x="240" y="33.6">R42</text>
<text x="240" y="31.8">R43</text>
<text x="35.6" y="37.2">D2</text>
<text x="43.9" y="37.2">D3</text>
<text x="103.1" y="40.7">D4</text>
<text x="179.6" y="37.2">R35</text>
<text x="240.2" y="38.4">R44</text>
<text x="110.1" y="47.8" transform="rotate(-90 110.1 47.8)">C32</text>
<text x="117.2" y="47.8" transform="rotate(-90 117.2 47.8)">C26</text>
<text x="154.7" y="58">J4</text>
<text x="51.6" y="77.5">U8</text>
<text x="154.7" y="77.5">J7</text>
<text x="22.6" y="82.8">D7</text>
<text x="22.6" y="79.3">D6</text>
<text x="87.3" y="82.8">R38</text>
<text x="44.3" y="92.3" transform="rotate(-90 44.3 92.3)">C28</text>
<text x="77.5" y="92.3" transform="rotate(-90 77.5 92.3)">C27</text>
<text x="84.6" y="92.5" transform="rotate(-90 84.6 92.5)">C29</text>
<text x="45.7" y="122">D5</text>
<text x="19.6" y="126.1">R29</text>
<text x="114" y="132.6">R45</text>
<text x="26.7" y="139.7">M1</text>
<text x="26.7" y="146.9">M2</text>
<text x="129.8" y="146.9">J3</text>
<text x="154.7" y="146.9">J5</text>
<text x="26.7" y="154">M3</text>
<text x="76.5" y="150.4">ID7</text>
<text x="97.8" y="150.4">ID1</text>
<text x="26.7" y="161.1">M4</text>
<text x="97.8" y="161.1">ID2</text>
<text x="26.7" y="168.2">M5</text>
<text x="97.8" y="170">ID4</text>
<text x="14.2" y="177.1">M6</text>
<text x="35.6" y="177.1">M7</text>
<text x="97.8" y="178.9">ID6</text>
<text x="14.2" y="184.9">M8</text>
<text x="35.6" y="184.9">M9</text>
</g>
<g font-size="1.7" fill="#f00">
<text x="195.9" y="29.5">FT_TCK</text>
<text x="195.9" y="28.1">GND</text>
<text x="222.6" y="29.9">GPIOL1</text>
<text x="11" y="31.2">USB_DN</text>
<text x="11" y="33">USB_DP</text>
<text x="41.2" y="31.7">DN</text>
<text x="41.2" y="33.4">DP</text>
<text x="85.7" y="33.4">$5N6507</text>
<text x="162.1" y="31.7">TCK</text>
<text x="172.8" y="31.7">$5N6477</text>
<text x="222.6" y="35.2">GPIOH3</text>
<text x="222.6" y="31.7">$5N6499</text>
<text x="222.6" y="33.4">$5N6500</text>
<text x="258.1" y="31.2">TMS_SWDIO</text>
<text x="259.8" y="33">FT_TDO</text>
<text x="222.6" y="36.6">FT_TDI</text>
<text x="222.6" y="38.8">$5N6485</text>
<text x="258.1" y="38.4">TMS_SWDIO</text>
<text x="176.4" y="47.7">GND</text>
<text x="35.9" y="60.1">GND</text>
<text x="114.1" y="63.7">GND</text>
<text x="166.2" y="61.9">SWDCK</text>
<text x="167.3" y="65.4">TCK</text>
<text x="41.2" y="79.7">$5N6520</text>
<text x="69.7" y="83.2">$5N6535</text>
<text x="167.5" y="81.4">SWDIO</text>
<text x="167.5" y="84.6">TMS_SWDIO</text>
<text x="59" y="104.6">GND</text>
<text x="34.1" y="124.1">$5N6511</text>
<text x="59" y="127.7">GND</text>
<text x="140.8" y="154.3">GND</text>
<text x="165.7" y="154.3">GND</text>
</g>
<g font-size="1.6">
<text x="53.9" y="29.8">10</text>
<text x="53.9" y="28.1">11</text>
<text x="53.9" y="26.3">22</text>
<text x="53.9" y="24.5">23</text>
<text x="77.7" y="24.5">2</text>
<text x="77.7" y="26.3">3</text>
<text x="77.7" y="28.1">14</text>
<text x="77.7" y="29.8">15</text>
<text x="205.9" y="28.1">1</text>
<text x="205.9" y="29.8">2</text>
<text x="218.1" y="29.8">13</text>
<text x="218.1" y="28.1">14</text>
<text x="54.8" y="33.4">6</text>
<text x="54.8" y="35.2">7</text>
<text x="77.7" y="33.4">4</text>
<text x="77.7" y="35.2">9</text>
<text x="205.9" y="31.6">3</text>
<text x="205.9" y="33.4">4</text>
<text x="205.9" y="35.2">5</text>
<text x="218.1" y="35.2">10</text>
<text x="218.1" y="33.4">11</text>
<text x="218.1" y="31.6">12</text>
<text x="35.2" y="37.9" transform="rotate(-90 35.2 37.9)">2</text>
<text x="42.3" y="37.9" transform="rotate(-90 42.3 37.9)">2</text>
<text x="53.9" y="37">18</text>
<text x="53.9" y="38.7">19</text>
<text x="77.7" y="37">16</text>
<text x="77.7" y="38.7">21</text>
<text x="102.7" y="41.4" transform="rotate(-90 102.7 41.4)">2</text>
<text x="205.9" y="37">6</text>
<text x="205.9" y="38.7">7</text>
<text x="218.1" y="38.7">8</text>
<text x="218.1" y="37">9</text>
<text x="53.9" y="44.1">20</text>
<text x="54.8" y="47.6">1</text>
<text x="54.8" y="42.3">8</text>
<text x="77.7" y="42.3">5</text>
<text x="77.7" y="44.1">17</text>
<text x="77.7" y="47.6">25</text>
<text x="35.2" y="50.1" transform="rotate(-90 35.2 50.1)">1</text>
<text x="42.3" y="50.1" transform="rotate(-90 42.3 50.1)">1</text>
<text x="53.9" y="49.4">12</text>
<text x="53.9" y="51.2">13</text>
<text x="53.9" y="53">24</text>
<text x="77.7" y="49.4">26</text>
<text x="77.7" y="53">27</text>
<text x="102.7" y="53.7" transform="rotate(-90 102.7 53.7)">1</text>
<text x="77.7" y="54.7">28</text>
<text x="77.7" y="56.5">29</text>
<text x="77.7" y="58.3">30</text>
<text x="163" y="61.8">1</text>
<text x="163" y="65.4">2</text>
<text x="26.3" y="83.2">2</text>
<text x="26.3" y="79.6">2</text>
<text x="33.2" y="83.2">1</text>
<text x="33.2" y="79.6">1</text>
<text x="49.4" y="83.2">3</text>
<text x="67" y="83.2">2</text>
<text x="163" y="81.4">1</text>
<text x="67" y="86.7">4</text>
<text x="163" y="85">2</text>
<text x="58.3" y="91" transform="rotate(-90 58.3 91)">1</text>
<text x="42.3" y="124.1">1</text>
<text x="52.8" y="124.1">2</text>
<text x="138.1" y="150.7">1</text>
<text x="138.1" y="154.3">2</text>
<text x="163" y="150.7">1</text>
<text x="163" y="154.3">2</text>
<text x="224.4" y="188.7">The type and specification of the components refer to the BOM</text>
<text x="271.5" y="195.1">ECA NO</text>
<text x="273.8" y="193.3">NA</text>
<text x="283.9" y="195.1">DATE</text>
<text x="252.5" y="199.1">ECBMCU201MPC</text>
<text x="253" y="204">VER</text>
<text x="257.3" y="204">PART_NUMBER</text>
<text x="277" y="204">SHEET</text>
<text x="286.8" y="204">o f</text>
<text x="289.6" y="204">6</text>
<text x="253.9" y="206.5">B</text>
<text x="284.5" y="204.1">5</text>
</g>
<g font-size="1.6" fill="#004080">
<text x="57.8" y="29.2">RX2+</text>
<text x="57.8" y="27.4">RX1-</text>
<text x="57.8" y="25.6">RX1+</text>
<text x="71.7" y="25.6">TX1+</text>
<text x="71.7" y="29.2">TX2+</text>
<text x="72.1" y="27.4">TX1-</text>
<text x="208.9" y="29.2">1OE VCC</text>
<text x="57.8" y="34.5">D+_1</text>
<text x="57.8" y="30.9">RX2-</text>
<text x="70.4" y="34.5">VBUS1</text>
<text x="72.1" y="30.9">TX2-</text>
<text x="208.9" y="30.9">1A</text>
<text x="208.9" y="32.7">1Y</text>
<text x="208.9" y="34.5">2OE</text>
<text x="212.8" y="30.9">4OE</text>
<text x="214.1" y="34.5">4Y</text>
<text x="214.1" y="32.7">4A</text>
<text x="57.8" y="36.3">D-_1</text>
<text x="57.8" y="38.1">D+_2</text>
<text x="57.8" y="39.8">D-_2</text>
<text x="70.4" y="36.3">VBUS2</text>
<text x="70.4" y="38.1">VBUS3</text>
<text x="70.4" y="39.8">VBUS4</text>
<text x="208.9" y="36.3">2A</text>
<text x="208.9" y="38.1">2Y</text>
<text x="208.9" y="39.8">GND</text>
<text x="212.8" y="36.3">3OE</text>
<text x="214.1" y="39.8">3Y</text>
<text x="214.1" y="38.1">3A</text>
<text x="57.8" y="43.4">SBU1</text>
<text x="57.8" y="45.2">SBU2</text>
<text x="72.4" y="43.4">CC1</text>
<text x="72.4" y="45.2">CC2</text>
<text x="57.8" y="48.7">GND1</text>
<text x="57.8" y="50.5">GND2</text>
<text x="57.8" y="52.3">GND3</text>
<text x="71.8" y="48.7">MID1</text>
<text x="71.8" y="50.5">MID2</text>
<text x="57.8" y="54.1">GND4</text>
<text x="73.6" y="54.1">S1</text>
<text x="73.6" y="55.8">S2</text>
<text x="73.6" y="57.6">S3</text>
<text x="73.6" y="59.4">S4</text>
<text x="159" y="62.9">A1</text>
<text x="159" y="66.5">A2</text>
<text x="159" y="82.5">A1</text>
<text x="52.5" y="84.3">INPUT</text>
<text x="59.4" y="88" transform="rotate(-90 59.4 88)">GND</text>
<text x="60.6" y="84.3">OUT1</text>
<text x="60.6" y="87.8">OUT2</text>
<text x="159" y="86.1">A2</text>
<text x="134.1" y="151.8">A1</text>
<text x="134.1" y="155.4">A2</text>
<text x="159" y="151.8">A1</text>
<text x="159" y="155.4">A2</text>
</g>
<text font-size="1.6" fill="#000080" x="208" y="24.2">U9</text>
<g font-size="1.4">
<text x="206.2" y="44">74LVC125APW,118</text>
<text x="76.5" y="152.4">none</text>
<text x="97.8" y="152.4">none</text>
<text x="97.8" y="163.1">PCB-MARKPOINT</text>
<text x="97.8" y="172">PCB-MARKPOINT</text>
<text x="97.8" y="180.9">PCB-MARKPOINT</text>
</g>
<text font-size="1.2" fill="#00f" x="116.5" y="127.9">T</text>
</svg>
